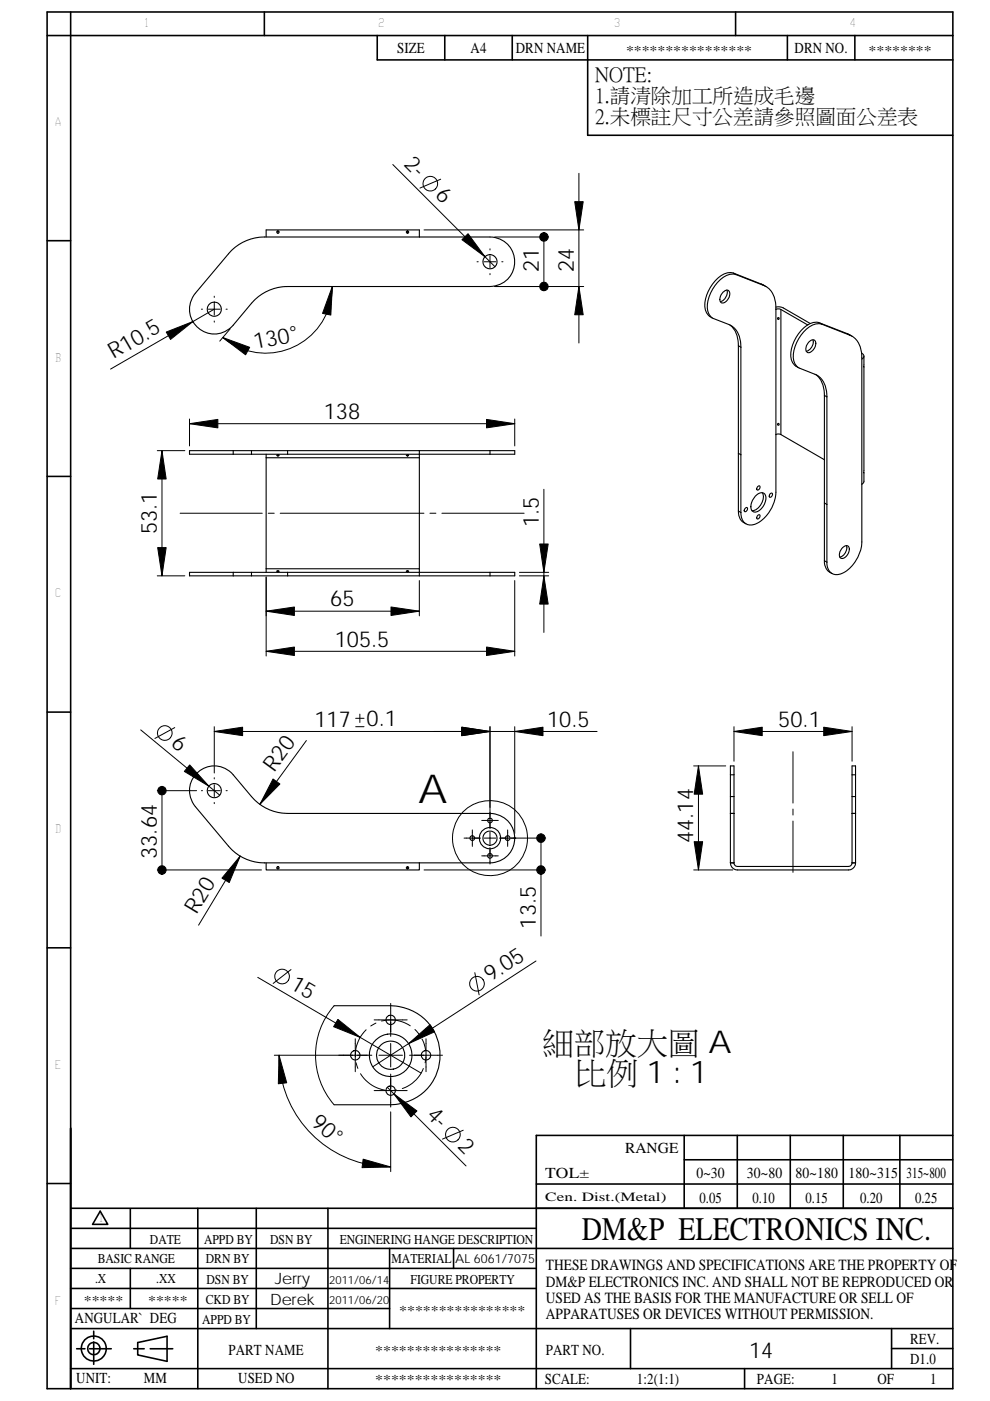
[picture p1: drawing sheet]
<svg xmlns="http://www.w3.org/2000/svg" width="210mm" height="297mm" viewBox="0 0 210 297" stroke-linecap="round" stroke-linejoin="round" font-family="sans-serif">
<g fill="none" stroke="#000" stroke-width=".34">
<path d="M10 2.5h192.1v291.9h-192.1zM15 2.5v291.9M56.1 2.5v5M80 7.5v5.2h122.1M94.3 7.5v5.2M108.6 7.5v5.2M124.7 7.5v21.2h77.4M156 2.5v5M167 7.5v5.2M181.3 7.5v5.2M202.1 7.5h-192.1M10 51h5"/>
<path d="M10 101h5M10 151h5M10 201h5M10 250.9h5M15 256.2h187.1M21.3 256.8l1.6 2.8h-3.3zM27.6 256.3v8.4M42 256.2v38.2M54.4 256.2v25.5M69.6 256.2v38.2M113.7 251h88.4M145.1 245.9h57"/>
<path d="M145.1 240.7v15.5M156.4 240.7v15.5M167.6 240.7v15.5M178.9 240.7v15.5M190.9 240.7v15.5M202.1 240.7h-88.4v53.7M15 277.4h67.6M15 264.7h187.1M15 260.4h98.7M15 273.2h98.7M15 268.9h98.7M27.6 268.9v8.5"/>
<path d="M82.6 264.7v17M96.2 264.7v4.2M15 290.2h187.1M16.3 286h1.7M19 286h4.6M19.9 284.5v4.8M19.9 282.2v1.6M28.4 286h2.2M29.2 284.6l6.2-1.3v5.3l-6.2-1.3zM31.9 286h4.7M133.7 281.7v8.5M157.9 290.2v4.2"/>
<path d="M189.1 281.7v8.5M189.1 285.9h13M202.1 281.7h-187.1"/>
<circle cx="19.9" cy="285.9" r="2.65"/>
<circle cx="19.9" cy="285.9" r="1.3"/>
</g>
<g fill="none" stroke="#000" stroke-width=".23">
<path d="M48.9 53.3a10.1 10.1 0 0 1 7.6-3.1h47.4a5.2 5.2 0 0 1 5.3 5.3 5.2 5.2 0 0 1-5.3 5.2h-42.9a10.1 10.1 0 0 0-7.7 3.6l-3.8 4.6a5.3 5.3 0 0 1-7.4 .7 5.3 5.3 0 0 1-.7-7.4zM58.7 49.1l.4-.1v.4h-.2zM58.9 49v.5M86.4 49v.5M88.9 50.2v-1.5h-32.4v1.5M155.6 57.9a4.1 4.1 0 0 0-4.3 2.1 7.2 7.2 0 0 0-1.7 5.7 2.62 2.62 0 0 0 1.5 1.7M155.6 57.9l.5 .3M155.6 57.9l5.9 2.3M156.1 58.2l5.9 2.3M156.1 58.2a4.1 4.1 0 0 0-4.3 2.1 7.2 7.2 0 0 0-1.7 5.7l.4 .8 .6 .6 3.5 1.4a4.7 4.7 0 0 1 2.5 4.8M153.5 61.9l.7-.4a1.09 1.09 0 0 1 .3 1.8 1.17 1.17 0 0 1-1.7 .8 1.79 1.79 0 0 1 .7-2.2zM154.2 61.5a2.07 2.07 0 0 1-1.4 2.4"/>
<path d="M154.8 68.9a5 5 0 0 1 1.8 4.4l.5 .3M156.6 73.3v22.8l.5 .3M157.1 73.6v35.1M161.5 60.2l.5 .3M161.5 60.2l1 .6M162 60.5a4.7 4.7 0 0 1 2.6 4.8v39.1a8 8 0 0 1-4.3 6.7 2.12 2.12 0 0 1-3.1-2l-.1-.4M164.6 65.1h.8l.8 .2 5.7 3.3M164.6 65.6h.9l5.8 3.3M165.6 65.6v26.5M171.6 72.5a.8 .8 0 0 1 1.2-.4 .8 .8 0 0 1 .2 1.2 1.62 1.62 0 0 1-1.8 1.4 1.72 1.72 0 0 1 .4-2.2zM172.4 72.1a1.97 1.97 0 0 1-1.4 2.4M173 79.4a5.1 5.1 0 0 1 1.9 4.4"/>
<path d="M173.8 68.5l5.9 2.3M174.3 68.7l6 2.4M174.3 68.7a2.21 2.21 0 0 0-2.5-.1 7.8 7.8 0 0 0-3.9 7.7 2.69 2.69 0 0 0 1.5 1.7M174.3 68.7a4.1 4.1 0 0 0-4.2 2.1 7.3 7.3 0 0 0-1.7 5.8l.3 .7 .6 .6 3.5 1.5a4.7 4.7 0 0 1 2.6 4.7M179.7 70.8l1 .5M179.7 70.8l.6 .3M180.3 71.1a5 5 0 0 1 2.5 5v26.6M182.8 74.9a.64 .64 0 0 1 .4 .6 .64 .64 0 0 1-.4 .6M183.2 75.5v26.5l-.1 .4-.3 .3M49.5 96.3h3.8M49.5 95.5v.8M49.5 95.5h3.8"/>
<path d="M49.5 95.5h-9.3v.8h9.3M53.3 95.5h7.7M53.3 95.5v.8M53.3 96.3h7.7M56.5 97h32.4M56.5 96.3v.7M56.5 97v23.6M58.7 96.5l.4-.1 .1 .1-.3 .2zM58.9 96.4v.3M61 95.5v.8M61 96.3h42.9M61 95.5h42.9"/>
<path d="M86.2 96.5l.3-.1 .2 .2h-.4zM86.4 96.4v.3M88.9 95.5v1.5M88.9 97v23.6M103.9 95.5h5.3v.8h-5.3M103.9 95.5v.8M156.6 96.1v12.3l.5 .3M164.6 92.1l.6-.1 .4 .1M165 89.8a.2 .2 0 0 1 .3 .2 .2 .2 0 0 1-.3 .2zM165.6 92.1l9.3 5.4M174.9 83.8v35.1M174.9 83.8l.5 .3"/>
<path d="M175.4 84.1v35.1M156.6 108.4a2.6 2.6 0 0 0 1.6 2.7M158 107.8l.4-.2a.49 .49 0 0 1 0 .6 .49 .49 0 0 1-.5 .2zM160.3 105.1a1.17 1.17 0 0 1 1.1-.6 1.17 1.17 0 0 1 1 .7 3.1 3.1 0 0 1-2.4 3.4 1.55 1.55 0 0 1-.4-2.4zM160.7 109.3l.2-.1a.36 .36 0 0 1 .4 .3 .36 .36 0 0 1-.3 .4l-.4 .1zM160.7 103.2l.2-.2a.36 .36 0 0 1 .4 .4 .36 .36 0 0 1-.3 .4l-.4 .1zM161.7 104.5a2.92 2.92 0 0 1-2.2 3.8M163.3 104.8l.2-.2a.46 .46 0 0 1 .4 .5 .46 .46 0 0 1-.6 .4l-.1-.3zM174.9 106.6l.5 .4M174.9 118.9a2.64 2.64 0 0 0 1.6 2.7M174.9 118.9l.5 .3M178.7 116.1a.79 .79 0 0 1 1.2-.3 .79 .79 0 0 1 .2 1.1 1.59 1.59 0 0 1-1.8 1.4 1.62 1.62 0 0 1 .4-2.2z"/>
<path d="M179.5 115.7a2.01 2.01 0 0 1-1.4 2.4M182.8 102.7v12.2a7.9 7.9 0 0 1-4.3 6.7 2.17 2.17 0 0 1-2.3-.2 2.17 2.17 0 0 1-.8-2.2M40.2 121.3h9.3M40.2 121.3v.8h9.3M49.5 122.1h3.8M49.5 121.3v.8M49.5 121.3h3.8M53.3 121.3h7.7M53.3 121.3v.8M53.3 122.1h7.7M56.5 120.6h32.4v1.5M56.5 120.6v.7"/>
<path d="M58.8 121l.4 .1-.4 .1zM58.9 121v.2M61 121.3h42.9M61 121.3v.8M61 122.1h42.9M86.2 121.1l.2-.1 .3 .2h-.4zM86.4 121v.2M103.9 121.3h5.3M103.9 121.3v.8M109.2 121.3v.8h-5.3M42.1 163.6a5.2 5.2 0 0 1 7.4 .7l3.8 4.6a10.1 10.1 0 0 0 7.7 3.6h42.9a5.2 5.2 0 0 1 5.3 5.2 5.2 5.2 0 0 1-5.3 5.2h-47.4a10 10 0 0 1-8-3.5l-7.1-8.4a5.2 5.2 0 0 1 .7-7.4zM154.9 172.5h.8"/>
<path d="M154.9 168.9v3.6M154.9 164.3v-1.9h.8v1.9M154.9 164.3v4.6M154.9 168.9h.8M154.9 164.3h.8M154.9 172.5v10.4M155.7 168.9v3.6M155.7 164.3v4.6M155.7 172.5v10.4M180.7 172.5h.8M180.7 172.5h.8v10.4a1.5 1.5 0 0 1-1.5 1.5h-23.6l-.6-.1a1.52 1.52 0 0 1-.9-1.4M180.7 172.5v10.4"/>
<path d="M180.7 168.9h.8v3.6M180.7 168.9v3.6M180.7 164.3h.8v4.6M180.7 164.3v-1.9h.8v1.9M180.7 164.3v4.6M56.5 182.9v1.5h32.4v-1.5M58.9 183.7v.5M86.4 183.7v.5M154.9 182.9h.8M180.7 182.9h.8M180.7 182.9l-.1 .5-.6 .3h-23.6a.76 .76 0 0 1-.7-.8M70.9 213.2h12a10.5 10.5 0 0 1 10.4 10.5 10.5 10.5 0 0 1-10.4 10.5h-12"/>
<circle cx="86.4" cy="49.2" r=".24"/>
<circle cx="103.9" cy="55.5" r="1.5"/>
<circle cx="45.4" cy="65.6" r="1.5"/>
<circle cx="165.1" cy="67.5" r=".19"/>
<circle cx="45.4" cy="167.6" r="1.5"/>
<circle cx="100.2" cy="177.7" r=".5"/>
<circle cx="103.9" cy="174" r=".5"/>
<circle cx="103.9" cy="177.7" r="2.26"/>
<circle cx="103.9" cy="177.7" r="1.5"/>
<circle cx="107.7" cy="177.7" r=".5"/>
<circle cx="58.9" cy="184" r=".25"/>
<circle cx="86.4" cy="184" r=".25"/>
<circle cx="103.9" cy="181.5" r=".5"/>
<circle cx="82.9" cy="216.2" r="1"/>
<circle cx="75.4" cy="223.7" r="1.01"/>
<circle cx="82.9" cy="223.7" r="4.5"/>
<circle cx="82.9" cy="223.7" r="3"/>
<circle cx="82.9" cy="231.2" r="1"/>
<circle cx="90.4" cy="223.7" r="1.01"/>
</g>
<g fill="none" stroke="#000" stroke-width=".21">
<path d="M83.3 34.9l21.7 21.7M93.5 38l-4.4 1.9M122.8 36.7v36M89.9 48.7h33.9M101.2 55.5h.2M102.7 55.5h2.5M103.9 54.3v2.4M103.9 52.7v.3M103.9 58v.3M104.9 50.2h11.5M106.4 55.5h.3M115.4 50.2v10.5"/>
<path d="M42.7 65.6h.2M44.2 65.6h2.5M45.4 64.3v2.5M45.4 62.8v.3M45.4 68.1v.2M45.4 65.6l-21.9 12.7M47.9 65.6h.3M48.8 69.7l-2.2 2.6M70.5 60.7a14.1 14.1 0 0 1-8.2 12.8 14.1 14.1 0 0 1-15-1.9M104.9 60.7h18.9M33.4 95.5h5.8M34.4 95.5v26.6"/>
<path d="M40.2 89.8h69M40.2 88.8v5.8M109.2 88.8v5.8M38.2 108.8h17.4M56.9 108.8h1.3M59.4 108.8h30.5M91.2 108.8h1.3M93.7 108.8h17.5M115.4 103.7v30.4M33.4 122.1h5.8M56.5 122.3v16.8M56.5 129.6h32.4"/>
<path d="M56.5 138.1h52.7M88.9 123.1v7.5M109.2 123.1v16M110.2 122.1h6.2M110.2 121.3h6.2M29.8 154.7l16.8 13.9M37.1 154.3l-4.2 2.3M45.4 155.1h58.5M45.4 154.1v9.8M65 157l-9.9 13.5M75.4 154.1h1.8M75.4 152.3h1.8"/>
<path d="M76.3 151.4v1.8M91.9 155.1h34.7M103.9 154.1v21.6M109.2 154.1v22.6M155.7 155.1h25M155.7 154.1v7.3M168.2 159.4v10.9M180.7 154.1v7.3M33.4 167.6h8.3M34.4 167.6v16.8M42.7 167.6h.2M44.2 167.6h2.5"/>
<path d="M45.4 164.9v.2M45.4 170.1v.3M45.4 166.4v2.5M47.9 167.6h.3M98.4 177.7h3.5M100.2 176v3.5M102.2 173.9h3.5M102.7 177.7h2.5M103.9 176.4v2.5M103.9 179.7v3.5M105.9 177.7h9.8M107.7 176v3.5"/>
<path d="M109.1 177.6l.2 .2M109.2 177.6v.2M109.2 177.6l-.1 .2M114.7 177.7v20.8M147.1 162.4h6.8M148.1 162.4v22M168.2 171.5v1.3M168.2 174.1v10.9M33.4 184.4h22.1M50.9 181.5l-8.8 14.7M89.9 184.4h25.8M102.2 181.5h3.5"/>
<path d="M147.1 184.4h8.3M54.7 207.2l34.6 20.3M61.7 205.6l-3.8 2.9M70.9 213.2a16 16 0 0 0 0 21M77.6 218.3a7.7 7.7 0 0 0-2.2 5.7M79.4 216.2h7M79.7 216.9l-1.1 .6M80.9 216.5a7.6 7.6 0 0 1 6.1 1M82.9 212.7v7M88 218.3l.8 .9M100.7 206.2l.9 4.7M113.7 203.8l-34.6 22.4"/>
<path d="M58.2 223.7h20.7M59.2 223.7a23.7 23.7 0 0 0 23.7 23.7M75.4 220.2v7M75.5 225.3l.4 1.2M76.5 227.6a7.5 7.5 0 0 0 5.1 3.5M79.4 231.2h7M80.4 223.7h5M82.1 230.5l16.7 16.7M82.9 227.7v7M82.9 235.7v12.7M82.9 221.2v5M84.1 231.1l-1.3 .1"/>
<path d="M86.9 223.7h7M89.5 220.3l.5 1.2 .3 1.3M89.8 226.5a7.3 7.3 0 0 1-4.5 4.3M90.3 224.1l-.1 1.2M90.4 220.2v7M98.3 239.6l-4.4 1.9"/>
<circle cx="91.3" cy="38.9" r="1.55"/>
<circle cx="34.9" cy="155.4" r="1.56"/>
<circle cx="103.9" cy="177.7" r="8"/>
<circle cx="59.8" cy="207" r="1.55"/>
<circle cx="101.2" cy="208.6" r="1.55"/>
<circle cx="96.1" cy="240.6" r="1.55"/>
</g>
<g fill="#000" stroke="#000" stroke-width=".21">
<path d="M98 50.8l1.3-1.2 3.6 4.8z" fill-rule="evenodd"/>
<path d="M114.8 49.5l.6-.2v.9v-.9a.9 .9 0 0 1 .8 1.2 .9 .9 0 0 1-1.4 .5 .9 .9 0 0 1 0-1.5z" fill-rule="evenodd"/>
<path d="M121.9 42.8h1.8l-.9 5.9z" fill-rule="evenodd"/>
<path d="M35.3 70.4l5.6-2.2-4.7 3.8z" fill-rule="evenodd"/>
<path d="M47.3 71.6l5.7 2-.9 1.6z" fill-rule="evenodd"/>
<path d="M70.5 60.7l-.3 6.1-1.8-.4z" fill-rule="evenodd"/>
<path d="M114.7 60.1a.9 .9 0 0 1 1.5 .3 .9 .9 0 0 1-.8 1.2v-.9v.9a.9 .9 0 0 1-.9-.5 .9 .9 0 0 1 .2-1z" fill-rule="evenodd"/>
<path d="M122.8 60.7l.9 6h-1.8z" fill-rule="evenodd"/>
<path d="M34.4 95.5l.8 6.1h-1.8z" fill-rule="evenodd"/>
<path d="M40.2 89.8l6-.9v1.8z" fill-rule="evenodd"/>
<path d="M103.2 88.9l6 .9-6 .9z" fill-rule="evenodd"/>
<path d="M33.4 116.1h1.8l-.8 6z" fill-rule="evenodd"/>
<path d="M56.5 129.6l5.9-.9v1.8z" fill-rule="evenodd"/>
<path d="M56.5 138.1l5.9-.9v1.8z" fill-rule="evenodd"/>
<path d="M82.9 128.7l6 .9-6 .9z" fill-rule="evenodd"/>
<path d="M103.2 137.2l6 .9-6 .9z" fill-rule="evenodd"/>
<path d="M115.4 122.1l.9 6h-1.8z" fill-rule="evenodd"/>
<path d="M114.5 115.3h1.8l-.9 6z" fill-rule="evenodd"/>
<path d="M45.4 155.1l6.1-.9v1.8z" fill-rule="evenodd"/>
<path d="M97.9 154.2l6 .9-6 .9z" fill-rule="evenodd"/>
<path d="M97.9 154.2l6 .9-6 .9z" fill-rule="evenodd"/>
<path d="M109.2 155.1l6-.9v1.8z" fill-rule="evenodd"/>
<path d="M155.7 155.1l6-.9v1.8z" fill-rule="evenodd"/>
<path d="M174.7 154.2l6 .9-6 .9z" fill-rule="evenodd"/>
<path d="M33.8 166.9l.6-.2v.9v-.9a.9 .9 0 0 1 .8 1.2 .9 .9 0 0 1-1.3 .5 .9 .9 0 0 1-.1-1.5z" fill-rule="evenodd"/>
<path d="M40.2 162.2l4.1 4.5-5.2-3.1z" fill-rule="evenodd"/>
<path d="M57.9 165.2l1.5 1-4.3 4.3z" fill-rule="evenodd"/>
<path d="M114.2 177l.5-.2v.9v-.9a.9 .9 0 0 1 .9 1.2 .9 .9 0 0 1-1.4 .4 .9 .9 0 0 1 0-1.4z" fill-rule="evenodd"/>
<path d="M148.1 162.4l.9 6h-1.8z" fill-rule="evenodd"/>
<path d="M33.7 183.8a.9 .9 0 0 1 1.5 .3 .9 .9 0 0 1-.8 1.3v-1v1a.91 .91 0 0 1-.9-.6 .91 .91 0 0 1 .2-1z" fill-rule="evenodd"/>
<path d="M50.9 181.5l-2.3 5.6-1.5-.9z" fill-rule="evenodd"/>
<path d="M114.1 183.8a.9 .9 0 0 1 1.5 .3 .9 .9 0 0 1-.9 1.3v-1v1a.9 .9 0 0 1-.8-.6 .9 .9 0 0 1 .2-1z" fill-rule="evenodd"/>
<path d="M147.2 178.5h1.8l-.9 5.9z" fill-rule="evenodd"/>
<path d="M71.7 216.1l4.7 3.8-5.6-2.2z" fill-rule="evenodd"/>
<path d="M59.2 223.7l1.6 5.9-1.8 .2z" fill-rule="evenodd"/>
<path d="M83.6 231.9l4.8 3.6-1.2 1.3z" fill-rule="evenodd"/>
<path d="M86.7 221.3l4.5-4 1 1.5z" fill-rule="evenodd"/>
<path d="M77 245.8l5.9 1.6-6.1 .2z" fill-rule="evenodd"/>
</g>
<text font-size="8.4" x="88.7" y="170.3">A</text>
<text font-size="7" x="123.4" y="262.9">DM&amp;P ELECTRONICS INC.</text>
<g font-size="6.7">
<text x="115.1" y="223.3">細部放大圖 A</text>
<text x="122" y="229.7">比例 1 : 1</text>
</g>
<g font-size="4.7">
<text x="85.5" y="34.9" transform="rotate(45 85.5 34.9)">2-</text>
<text x="92.1" y="41.6" transform="rotate(45 92.1 41.6)">6</text>
<text x="114.3" y="57.7" transform="rotate(-90 114.3 57.7)">21</text>
<text x="121.7" y="57.7" transform="rotate(-90 121.7 57.7)">24</text>
<text x="24.1" y="76.2" transform="rotate(-30 24.1 76.2)">R10.5</text>
<text x="54.1" y="74.1" transform="rotate(-11 54.1 74.1)">130°</text>
<text x="68.7" y="88.8">138</text>
<text x="33.3" y="113.3" transform="rotate(-90 33.3 113.3)">53.1</text>
<text x="114.3" y="111.8" transform="rotate(-90 114.3 111.8)">1.5</text>
<text x="70" y="128.6">65</text>
<text x="71" y="137.1">105.5</text>
<text x="66.7" y="154.1">117</text>
<text x="77.8" y="154">0.1</text>
<text x="116" y="154.1">10.5</text>
<text x="165.1" y="154.1">50.1</text>
<text x="36.1" y="158" transform="rotate(40 36.1 158)">6</text>
<text x="58.1" y="163.9" transform="rotate(-54 58.1 163.9)">R20</text>
<text x="147" y="178.7" transform="rotate(-90 147 178.7)">44.14</text>
<text x="33.3" y="182.1" transform="rotate(-90 33.3 182.1)">33.64</text>
<text x="41.7" y="194" transform="rotate(-59 41.7 194)">R20</text>
<text x="113.6" y="196.9" transform="rotate(-90 113.6 196.9)">13.5</text>
<text x="61.3" y="209.4" transform="rotate(30 61.3 209.4)">15</text>
<text x="103.9" y="208.3" transform="rotate(-33 103.9 208.3)">9.05</text>
<text x="65.7" y="238.3" transform="rotate(41 65.7 238.3)">90°</text>
<text x="90.3" y="236.5" transform="rotate(45 90.3 236.5)">4-</text>
<text x="96.9" y="243.2" transform="rotate(45 96.9 243.2)">2</text>
<text x="158.9" y="287.9">14</text>
</g>
<g font-size="4.4">
<text x="126.3" y="17.1">NOTE:</text>
<text x="126.3" y="21.6">1.請清除加工所造成毛邊</text>
<text x="126.3" y="26.1">2.未標註尺寸公差請參照圖面公差表</text>
</g>
<g font-size="3.3">
<text x="115.8" y="269.3">THESE DRAWINGS AND SPECIFICATIONS ARE THE PROPERTY OF</text>
<text x="58.3" y="272.3">Jerry</text>
<text x="115.8" y="272.8">DM&amp;P ELECTRONICS INC. AND SHALL NOT BE REPRODUCED OR</text>
<text x="57.3" y="276.6">Derek</text>
<text x="115.8" y="279.7">APPARATUSES OR DEVICES WITHOUT PERMISSION.</text>
<text x="115.8" y="276.2">USED AS THE BASIS FOR THE MANUFACTURE OR SELL OF</text>
</g>
<g font-size="3.2">
<text x="84.2" y="11.3">SIZE</text>
<text x="99.8" y="11.3">A4</text>
<text x="109.4" y="11.3">DRN NAME</text>
<text x="168.5" y="11.3">DRN NO.</text>
<text x="132.6" y="244.5">RANGE</text>
<text x="115.6" y="249.7">TOL±</text>
<text x="147.7" y="249.8">0~30</text>
<text x="158.4" y="249.8">30~80</text>
<text x="168.8" y="249.8">80~180 180~315</text>
<text x="192.3" y="249.8">315~800</text>
<text x="148.4" y="255">0.05</text>
<text x="159.6" y="255">0.10</text>
<text x="170.8" y="255">0.15</text>
<text x="182.5" y="255">0.20</text>
<text x="194.1" y="255">0.25</text>
<text x="15.9" y="280.6">ANGULAR` DEG</text>
<text x="48.5" y="287.3">PART NAME</text>
<text x="115.7" y="287.3">PART NO.</text>
<text x="193" y="284.9">REV.</text>
<text x="16.2" y="293.3">UNIT:</text>
<text x="30.5" y="293.3">MM</text>
<text x="50.5" y="293.3">USED NO</text>
<text x="115.5" y="293.5">SCALE:</text>
<text x="135.1" y="293.5">1:2(1:1)</text>
<text x="160.5" y="293.5">PAGE:</text>
<text x="176.4" y="293.5">1</text>
<text x="186.1" y="293.5">OF</text>
<text x="193" y="289.1">D1.0</text>
<text x="197.3" y="293.5">1</text>
</g>
<g font-size="2.9">
<text x="132.8" y="11.7">****************</text>
<text x="184.2" y="11.7">********</text>
<text x="31.8" y="263.7">DATE</text>
<text x="43.3" y="263.7">APPD BY</text>
<text x="57.3" y="263.7">DSN BY</text>
<text x="72.1" y="263.7">ENGINERING HANGE DESCRIPTION</text>
<text x="20.7" y="267.8">BASIC RANGE</text>
<text x="43.7" y="267.8">DRN BY</text>
<text x="83.1" y="267.8">MATERIAL</text>
<text x="20.2" y="272.1">.X</text>
<text x="33.1" y="272.1">.XX</text>
<text x="43.8" y="272.3">DSN BY</text>
<text x="87.1" y="272.2">FIGURE PROPERTY</text>
<text x="17.8" y="276.7">*****</text>
<text x="31.4" y="276.7">*****</text>
<text x="42.9" y="280.6">APPD BY</text>
<text x="43.7" y="276.5">CKD BY</text>
<text x="84.7" y="278.8">****************</text>
<text x="79.6" y="287.3">****************</text>
<text x="79.6" y="293.5">****************</text>
</g>
<text font-size="2.7" x="115.6" y="254.7">Cen. Dist.(Metal)</text>
<text font-size="2.6" x="96.6" y="267.8">AL 6061/7075</text>
<g font-size="2.5">
<text x="30.6" y="5.7">1</text>
<text x="80.2" y="5.7">2</text>
<text x="130.2" y="5.7">3</text>
<text x="180.2" y="5.7">4</text>
<text x="11.6" y="26.7">A</text>
<text x="11.6" y="76.7">B</text>
<text x="11.6" y="126.7">C</text>
<text x="11.6" y="176.7">D</text>
<text x="11.6" y="226.6">E</text>
<text x="21" y="259.2">1</text>
<text x="11.6" y="276.6">F</text>
</g>
<g font-size="2.4">
<text x="69.8" y="272.3">2011/06/14</text>
<text x="69.8" y="276.4">2011/06/20</text>
</g>
</svg>
